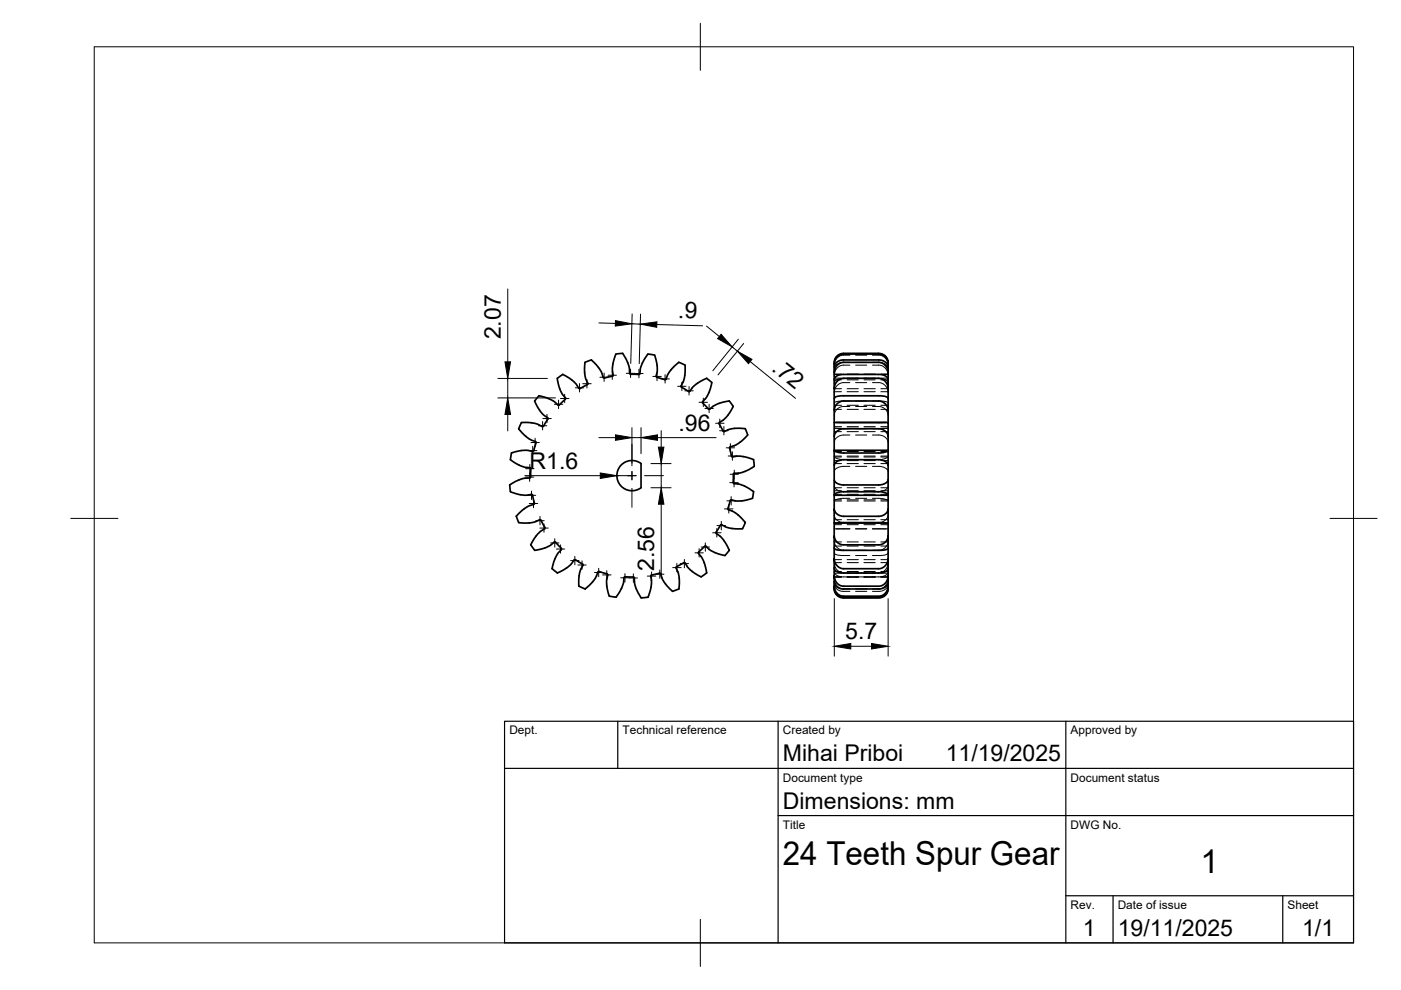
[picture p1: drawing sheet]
<svg xmlns="http://www.w3.org/2000/svg" width="297mm" height="210mm" viewBox="0 0 297 210" stroke-linecap="round" stroke-linejoin="round" font-family="sans-serif">
<!-- layer: Visible -->
<g fill="none" stroke="#000" stroke-width=".36">
<path d="M119.3 79.4l2.3 1.5 1.1 1.4 .3 .1 1.6-1-.6-2v-2.5l1.4-.6 1.7 1.9 .8 1.8M119.3 79.4l-1.1 .9 .6 2.4 .4 .9 .7 .8M129.9 79.7l-1.8 .5-.2-.2M130.6 75.1l-.7 2.1-.1 1.3 .2 1-.1 .2M132 74.9l1.3 2.5 .2 1.8M132 74.9l-1.4 .2M133.5 79.2l.2 .1 1.8 .1 .2-.2M138.8 75.3l.5 2.3 .1 1.1-.3 1.1M138.8 75.3l-1.4-.2-1.3 2-.4 1.2v.9M139.1 79.8l.2 .2 1.7 .5 .2-.1M143.9 76.8l-1.8 1.8-.9 1.8M143.9 76.8l1.4 .6"/>
<path d="M145.2 77.4l-.1 2.8-.7 1.6M176.9 79.1v1.4M176.9 77.2v.7M177.1 80l.6-.4 .9-.2h8.2l.9 .3 .5 .5 .1 2.2-.3-1.1a1.98 1.98 0 0 0-1.7-1.1h-7.4a2.17 2.17 0 0 0-2 2.2v-1.9zM177.2 77l.8-.5 .7-.2h7.8l.9 .3 .6 .5 .3 .6v1.4l-.2-1a2.01 2.01 0 0 0-1.8-1.3h-7.4a2.17 2.17 0 0 0-2 2.3v-1.4zM177.3 75.6h.1a1.93 1.93 0 0 1 1.5-.7h7.5a2.01 2.01 0 0 1 1.9 2.3l-.3-1.2a1.98 1.98 0 0 0-1.7-.9h-7.4a2.1 2.1 0 0 0-2 2.1 2.03 2.03 0 0 1 .4-1.6zM188.3 77.2v.7M188.3 79.1v1.4M108.2 97.5l2.1 1.2 1.1 .4 1.1 .1v1.9M113.3 85l1.3 2.3 .5 .6 1 .7v.2M116.2 88.8l-1.1 1.7-1.8-.8-2.7-.1-.6 1.3 1.8 1.9 1.8 .9-.4 1.9-.3 .1-1.1-.2h-1l-2.3 .5-.3 1.5M119.9 84.6l-1.5 1.3-1.7-1.2-2.4-.8-.9 1.1"/>
<path d="M119.9 84.3v.3M131.6 98.7a3.2 3.2 0 0 1 4.3-.4v5.1a3.2 3.2 0 0 1-4.3-.4 3.2 3.2 0 0 1 0-4.3zM144.4 81.8l.1 .3M144.5 82.1l1.5 .9 .3-.1M149 85.1v.3l1.2 1.3h.3M149.8 80.2l-2.2 1.3-.6 .5-.7 1M149.8 80.2l1.1 .9M150.5 86.8l.8-.7 .8-.4 2.4-.7 1 1.2-1.6 2.3-1.4 1.1v.2M150.9 81.1l-.8 2.5-.5 .9-.6 .7M152.5 89.8l.9 1.7 2-.6h2.6l.5 1.4-1.9 1.7-1.8 .8M154.8 94.7l-.1 .3 .5 1.8 1.9-.1 2.7 .7 .1 1.5M159.9 98.9l-1.9 1-1.2 .4h-1.1l-.2 .2"/>
<path d="M176.9 95.5l.7 .4 1 .1h8l1-.1 .7-.4v3.1l-.1-.4-.5-.4-1.2-.3h-8l-1.2 .5-.4 .6zM176.9 98.6v6.3M176.9 92.5v3M176.9 87v2.7M176.9 82.4v2.1M176.9 95.5h11.4M177 84.3l.6-.3 .8-.1 9.1 .1 .6 .2 .2 .3v2.5l-.1-.7-.5-.6-.6-.5-.7-.2h-7.8l-1.2 .7-.4 .6-.1 .7zM177.3 89.6h10.6M178.9 89.6h-2v2.9M186.3 89.6h2v2.9l-.1-.5-.4-.5-.7-.4-.7-.2h-7.8l-1.2 .6-.4 .5-.1 .5M188.3 82.4v2.1M188.3 87v2.7"/>
<path d="M188.3 92.5v3M188.3 98.6v3.2M108.2 104.3l2.7 .7 1.7-.2M112.3 101.4l-1.8 .2-2.4 1.2 .1 1.4M112.5 101.1l-.2 .2M112.7 104.8l.2 .2 .4 1.7M113.3 106.7l-.1 .2-1.8 .8-1.9 1.8 .5 1.3h2.5l1.1-.2 .8-.4M113.3 116.7l2.6-.7 .8-.4 .8-.7 .3 .1 1.3 1.4-1.3 1.7-.7 2.4 1.1 1 2.2-1.3 1.5-1.5 1.6 .9M114.4 110.2l.3 .1 .8 1.5M115.4 112.1l-1.4 1.1-1.5 2.3 .9 1.2M115.5 111.9v.2M123.5 119.6l.1 .3"/>
<path d="M123.6 119.9l-.7 1.6-.2 2.8M145.3 119.4l1 1.4 2.3 1.5 1.2-.8M145.3 119.4l-.3-.1-1.5 .9-.1 .2M148.1 117.1v.2l.7 .8 .6 1.3 .4 2.1M151.8 112.8l.1 .3M151.9 113.1l1 .7 .5 .6 1.2 2.3-.9 1.1-2.5-.8-1.7-1.2-1.4 1.2M155.5 100.5l-.1 1.8 .2 .2M155.6 102.5l1 .1 1.1 .4 2.1 1.2M159.8 104.2l-.4 1.5-2.2 .5h-1l-1.1-.2-.3 .1-.5 1.9 1.9 .9 1.8 1.9-.6 1.3-2.8-.1-1.7-.8-1.1 1.6M176.9 118.5l.2 .9a2.02 2.02 0 0 0 1.8 1.2h7.4a2.13 2.13 0 0 0 2-2.1l-.1 2.3-.7 .5-1 .2h-7.8l-1-.2-.6-.3-.2-.4zM176.9 113.6l.1 .7 .4 .6a1.99 1.99 0 0 0 1.5 .6h7.4a2.03 2.03 0 0 0 2-1.9v2.7l-.6 .3-.9 .1h-8.4l-1.3-.2-.2-.3zM176.9 107.9l.2 .6 .3 .5 1.3 .5h7.8l1.2-.5 .4-.5 .2-.6v3h-11.4z"/>
<path d="M176.9 116.2v2.3M176.9 110.9v2.7M176.9 101.8l.5 .7 1.2 .3h8l1.1-.3 .6-.7v3.1l-.5-.4-1.1-.2h-8.2l-1.4 .3-.2 .3v3M176.9 105h11.4M177 110.9h11.2M188.3 104.9v3M188.3 110.9v2.7M188.3 116.2v2.3M138.1 121.9l1.9-.3 .8 1.9 1.8 1.9M138.1 121.9l-.1 .3 .1 1-.1 1.3-.6 2.1-1.5 .1-1.1-2-.3-1v-1.2l-.2-.2h-1.9l-.6 2.3-1.2 2-1.5-.3-.5-2.2v-1.1l.3-1.1-.2-.2-1.8-.5-1 1.9-1.8 1.8-1.4-.6M143.3 120.4l.4 .9 .3 1-.1 2.6M143.9 124.9l-1.3 .5"/>
<path d="M176.9 124.7l.1 .7 .4 .7a1.93 1.93 0 0 0 1.5 .7h7.5a1.98 1.98 0 0 0 1.9-2.1M176.9 124.3v.4a2.01 2.01 0 0 0 2 1.7h7.4a2.1 2.1 0 0 0 2-2.1l-.1 1-.5 .8a1.96 1.96 0 0 1-1.4 .5h-7.4a1.96 1.96 0 0 1-2-2zM176.9 122.1v.4a2.04 2.04 0 0 0 2 1.8h7.4a2.14 2.14 0 0 0 2-2.2v1.3l-.2 .6-.6 .6-1 .3-8.4-.1-.7-.4-.4-.6zM176.9 123.4v.9M176.9 120.4v1.7M188.3 120.4v1.7M188.3 123.4v.9"/>
</g>
<!-- layer: Hidden -->
<g fill="none" stroke="#000" stroke-width=".21">
<path d="M176.9 79.3h1.5M176.9 79.4h1.5M179.6 79.3h2.4M179.6 79.4h2.4M180.2 75.1h-1.3a1.95 1.95 0 0 0-2 1.9M180.2 75.3h-1.3a2.1 2.1 0 0 0-2 2.1M180.2 76.8h-1.5l-.8 .2-.8 .5-.2 .9M180.2 77.4h-1.3a2.14 2.14 0 0 0-2 2.2M181.4 75.1h2.4M181.4 75.3h2.4M181.4 76.8h2.4M181.4 77.4h2.4"/>
<path d="M183.2 79.3h2.4M183.2 79.4h2.4M185 76.8h1.5l.8 .2 .7 .5 .3 .9M185 77.4h1.3a2.14 2.14 0 0 1 2 2.2M185 75.1h1.3a1.95 1.95 0 0 1 2 1.9M185 75.3h1.3a2.1 2.1 0 0 1 2 2.1M186.8 79.3h1.5h-1.5M186.8 79.4h1.5M176.9 81.3l.1-.5 .4-.3 1.3-.3 8.2 .1 1 .3 .4 .7M176.9 90.8l3.3 .1M176.9 96.8l.5 .4 .9 .2h1.9M176.9 98.3h1.5"/>
<path d="M176.9 80.2h1.5M176.9 97.7h1.5M176.9 96.9h1.5M176.9 91.5h1.5M176.9 86.8h1.5M176.9 83.1h1.5M176.9 96.7h1.5M176.9 95.7h1.5M176.9 90.5h1.5M176.9 85.9h1.5M176.9 82.4h1.5M176.9 80.5h1.5"/>
<path d="M177 90.8h1.4M179.6 98.3h2.4M179.6 97.7h2.4M179.6 96.9h2.4M179.6 91.5h2.4M179.6 86.8h2.4M179.6 83.1h2.4M179.6 96.7h2.4M179.6 90.8h2.4M179.6 95.7h2.4M179.6 90.5h2.4M179.6 85.9h2.4"/>
<path d="M179.6 82.4h2.4M179.6 80.5h2.4M180.2 81.1h-1.3a2.13 2.13 0 0 0-2 2.1M180.2 85l-2.5 .1-.6 .1-.2 .3M180.2 86.2h-1.3a2.03 2.03 0 0 0-2 1.9M180.2 92.2h-1.5l-.7 .2-.8 .6-.3 .8M180.2 98.9l-2.3 .1-.7 .4-.3 .5M181.4 98.9h2.4M181.4 92.2h2.4M181.4 86.2h2.4M181.4 81.1h2.4M181.4 97.4h2.4"/>
<path d="M181.4 90.9h2.4M181.4 85h2.4M183.2 98.3h2.4M183.2 97.7h2.4M183.2 96.9h2.4M183.2 91.5h2.4M183.2 86.8h2.4M183.2 83.1h2.4M183.2 96.7h2.4M183.2 90.8h2.4M183.2 95.7h2.4M183.2 90.5h2.4"/>
<path d="M183.2 85.9h2.4M183.2 82.4h2.4M183.2 80.5h2.4M185 98.9l2.3 .1 .7 .4 .3 .5M185 92.2h1.5l.7 .2 .8 .6 .3 .8M185 85l2.5 .1 .6 .1 .2 .3M185 86.2h1.3a2.03 2.03 0 0 1 2 1.9M185 81.1h1.3a2.13 2.13 0 0 1 2 2.1M186.8 98.3h1.5M186.8 80.2h1.5M186.8 97.7h1.5M186.8 96.9h1.5"/>
<path d="M186.8 91.5h1.5M186.8 86.8h1.5M186.8 83.1h1.5M186.8 96.7h1.5M186.8 90.8h1.4M186.8 95.7h1.5M186.8 90.5h1.5M186.8 85.9h1.5M186.8 82.4h1.5M186.8 80.5h1.5M188.3 96.8l-.5 .4-.9 .2h-1.9M188.3 90.8l-3.3 .1"/>
<path d="M176.9 103.1l.2 .5 1 .5 2.1 .1M176.9 109.2l.3 .9 .9 .6 2.1 .1M176.9 112l3.3 .1M176.9 114.7l.2 1 .7 .7 .8 .3h1.6M176.9 117.2l.2 .3 .6 .2 2.5 .1M176.9 103.4h1.5M176.9 104h1.5M176.9 106.2h1.5M176.9 115.8h1.5M176.9 111.2h1.5M176.9 106h1.5M176.9 118.7h1.5"/>
<path d="M176.9 114.9h1.5M176.9 110.2h1.5M176.9 104.8h1.5M177.3 112.1h2.9M178.4 119.3h-1.5l.3 1.2a1.98 1.98 0 0 0 1.7 1h1.3M179.6 103.4h2.4M179.6 104h2.4M179.6 106.2h2.4M179.6 119.3h2.4M179.6 115.8h2.4M179.6 111.2h2.4M179.6 106h2.4"/>
<path d="M179.6 118.7h2.4M179.6 114.9h2.4M179.6 110.2h2.4M179.6 104.8h2.4M180.2 105.7h-2.3l-1 .5M181.4 117.8h2.4M181.4 112.1h2.4M181.4 105.7h2.4M181.4 116.7h2.4M181.4 110.8h2.4M181.4 104.2h2.4M183.2 103.4h2.4"/>
<path d="M183.2 104h2.4M183.2 106.2h2.4M183.2 119.3h2.4M183.2 115.8h2.4M183.2 111.2h2.4M183.2 106h2.4M183.2 118.7h2.4M183.2 114.9h2.4M183.2 110.2h2.4M183.2 104.8h2.4M185 105.7h2.3l1 .5M185 112.1h2.9"/>
<path d="M186.8 119.3h1.5l-.3 1.2a1.98 1.98 0 0 1-1.7 1h-1.3M186.8 103.4h1.5M186.8 104h1.5M186.8 106.2h1.5M186.8 115.8h1.5M186.8 111.2h1.5M186.8 106h1.5M186.8 118.7h1.5M186.8 114.9h1.5M186.8 110.2h1.5M186.8 104.8h1.5M188.3 114.7l-.3 1-.7 .7-.7 .3h-1.6"/>
<path d="M188.3 117.2l-.2 .3-.6 .2-2.5 .1M188.3 109.2l-.4 .9-.8 .6-2.1 .1M188.3 112l-3.3 .1M188.3 103.1l-.3 .5-.9 .5-2.1 .1M176.9 122.7l.2 .9a2.01 2.01 0 0 0 1.8 1.3h1.3M176.9 123.8l.3 .9 .8 .5 2.2 .2M176.9 124.5l.3 1.2a1.98 1.98 0 0 0 1.7 .9h1.3M176.9 122.4h1.5M176.9 122.3h1.5M176.9 121.5h1.5M178.4 121.2h-1.5l.1 .4 .5 .4 1.1 .3h8l1.1-.3 .5-.4 .1-.4h-1.5M179.6 121.2h2.4"/>
<path d="M179.6 122.3h2.4M179.6 121.5h2.4M181.4 125.4h2.4M181.4 126.6h2.4M181.4 124.9h2.4M181.4 121.5h2.4M183.2 121.2h2.4M183.2 122.3h2.4M183.2 121.5h2.4M186.8 122.4h1.5M186.8 122.3h1.5M186.8 121.5h1.5"/>
<path d="M188.3 124.5l-.3 1.2a1.98 1.98 0 0 1-1.7 .9h-1.3M188.3 122.7l-.2 .9a2.01 2.01 0 0 1-1.8 1.3h-1.3M188.3 123.8l-.3 .9-.8 .5-2.2 .2"/>
</g>
<!-- layer: BORDER -->
<path d="M20 9.9h267v190h-267zM148.5 4.9v10M15 109.9h10M282 109.9h10M148.5 194.9v10" fill="none" stroke="#000" stroke-width=".21"/>
<!-- layer: TITLEBLOCK -->
<path d="M107 152.9h180v47h-180zM131 152.9v10M165 152.9v47M226 152.9v47M107 162.9h180M165 172.9h122M226 189.9h61M236 189.9v10M272 189.9v10" fill="none" stroke="#000" stroke-width=".25"/>
<!-- layer: Smart Centers -->
<g fill="none" stroke="#000" stroke-width=".21">
<path d="M127.2 80h1.8M128.1 79.1v1.8M128.9 79.6h1.8M129.8 78.7v1.7M132.8 79.2h1.8M133.7 78.3v1.7M134.6 79.2h1.8M135.5 78.3v1.8M138.4 79.8h1.8M139.3 78.9v1.8M141 79.4v1.8M111.4 99.4h1.8"/>
<path d="M112.1 95.5h1.7M112.3 98.5v1.8M112.6 93.8h1.7M112.9 94.6v1.8M113.5 92.9v1.8M114.2 90.3h1.7M115 89.4v1.8M115.1 88.7h1.8M116 87.9v1.7M117.5 85.7h1.8M118.4 84.8v1.8M118.8 84.5h1.8"/>
<path d="M119.7 83.6v1.8M122 82.2h1.8M122.9 81.3v1.8M123.5 81.4h1.8M124.4 80.5v1.8M134 94.2v4M134 100v1.7M140.1 80.3h1.8M143.7 81.9h1.8M144.6 81v1.8M145.2 82.9h1.8M146.1 82v1.7"/>
<path d="M148.2 85.3h1.8M149.1 84.4v1.8M149.5 86.6h1.7M150.3 85.7v1.8M151.7 89.7h1.8M152.6 91.3h1.8M152.6 88.9v1.7M153.5 90.4v1.8M154 94.9h1.7M154.4 96.7h1.8M154.9 94.1v1.7M155.3 95.8v1.8"/>
<path d="M155.7 99.7v1.7M111.4 101.1h1.8M111.8 105h1.8M112.2 106.8h1.8M112.3 100.3v1.8M112.7 104.1v1.8M113.1 105.9v1.7M113.6 110.4h1.8M114.4 112h1.8M114.5 109.5v1.8M115.3 111.1v1.8M116.7 115.1h1.8"/>
<path d="M117.6 114.2v1.8M118 116.4h1.7M118.9 115.5v1.8M121 118.9h1.8M121.9 118v1.8M122.5 119.8h1.8M123.4 118.9v1.8M127.3 100.9h4M133.1 100.9h1.8M134 103.5v4.1M136.7 100.9h4M143.5 119.5v1.7"/>
<path d="M144.2 119.5h1.8M145.1 118.6v1.8M147.3 117.2h1.8M148.2 116.3v1.8M148.7 116h1.7M149.5 115.1v1.8M151.1 113h1.8M152 112.1v1.8M152 111.4h1.8M152.9 110.5v1.8M153.6 107.9h1.8M154.1 106.2h1.8"/>
<path d="M154.5 107v1.8M154.7 102.3h1.8M154.8 100.6h1.8M155 105.3v1.8M155.6 101.4v1.8M126 121.4h1.8M126.9 120.5v1.8M127.8 121.9h1.8M128.7 121v1.8M131.6 122.5h1.8M132.5 121.6v1.8M133.4 122.5h1.8"/>
<path d="M134.3 121.7v1.7M137.2 122.1h1.8M138.2 121.3v1.7M139 121.7h1.8M139.9 120.8v1.8M142.6 120.3h1.8"/>
</g>
<!-- layer: FD_Dimensions -->
<g fill="none" stroke="#000" stroke-width=".21">
<path d="M107.7 61.3v15.4M127 68.5l3.5 .1M134 68.7h1.8M134 66.6l-.3 10.5M135.8 66.6l-.3 10.5M139.3 68.8l9.7 .3M149.8 69.1l2.7 2.2M155.2 73.5l1.1 1M156.5 71.9l-5.4 6.7M157.7 72.8l-5.5 6.7M159 76.7l9.7 7.8M105.6 84.4h12.2"/>
<path d="M105.6 80.2h10.5M107.7 80.2v4.2M107.7 87.9v3.5M127 92.8h3.5M134 90.7v8.1M134 92.8h1.9M135.9 90.7v5.5M138 98.3h4.3M139.4 92.8h12.4M140.2 91.3v3.5M140.2 98.3v5.1M111.3 100.9h16"/>
<path d="M130.8 100.9h3.2M138 103.4h4.3M140.2 106.9v15.5M176.9 126.9v12.2M180.4 137h4.4M188.3 126.9v12.2"/>
</g>
<g fill="#000" stroke="#000" stroke-width=".21">
<path d="M107.1 76.7h1.1l-.5 3.5zM130.5 68l3.5 .7-3.5 .4zM135.8 68.7l3.5-.5-.1 1.2zM152.9 70.9l2.3 2.6-3.1-1.7zM156.3 74.5l3.1 1.7-.7 .9zM107.7 84.4l.5 3.5h-1.1zM130.5 92.2l3.5 .6-3.5 .6zM135.9 92.8l3.5-.6v1.2zM139.6 94.8h1.2l-.6 3.5zM127.3 100.3l3.5 .6-3.5 .5zM140.2 103.4l.6 3.5h-1.2zM176.9 137l3.5-.6v1.2z"/>
<path d="M184.8 136.4l3.5 .6-3.5 .6z"/>
</g>
<g font-size="7">
<text x="166" y="183.4">24 Teeth Spur Gear</text>
<text x="254.5" y="185.2">1</text>
</g>
<g font-size="4.9">
<text x="106.2" y="72" transform="rotate(-90 106.2 72)">2.07</text>
<text x="143.7" y="67.5" transform="rotate(2 143.7 67.5)">.9</text>
<text x="163.4" y="78.4" transform="rotate(39 163.4 78.4)">.72</text>
<text x="143.8" y="91.3">.96</text>
<text x="112.3" y="99.4">R1.6</text>
<text x="138.7" y="121.1" transform="rotate(-90 138.7 121.1)">2.56</text>
<text x="179.2" y="135.6">5.7</text>
<text x="166" y="161.4">Mihai Priboi</text>
<text x="200.5" y="161.4">11/19/2025</text>
<text x="166" y="171.4">Dimensions: mm</text>
<text x="229.6" y="198.6">1</text>
<text x="237" y="198.4">19/11/2025</text>
<text x="276.1" y="198.6">1/1</text>
</g>
<g font-size="2.5">
<text x="108" y="155.7">Dept.</text>
<text x="132" y="155.7">Technical reference</text>
<text x="166" y="155.7">Created by</text>
<text x="227" y="155.7">Approved by</text>
<text x="166" y="165.7">Document type</text>
<text x="227" y="165.7">Document status</text>
<text x="166" y="175.7">Title</text>
<text x="227" y="175.7">DWG No.</text>
<text x="227" y="192.7">Rev.</text>
<text x="237" y="192.7">Date of issue</text>
<text x="273" y="192.7">Sheet</text>
</g>
</svg>
